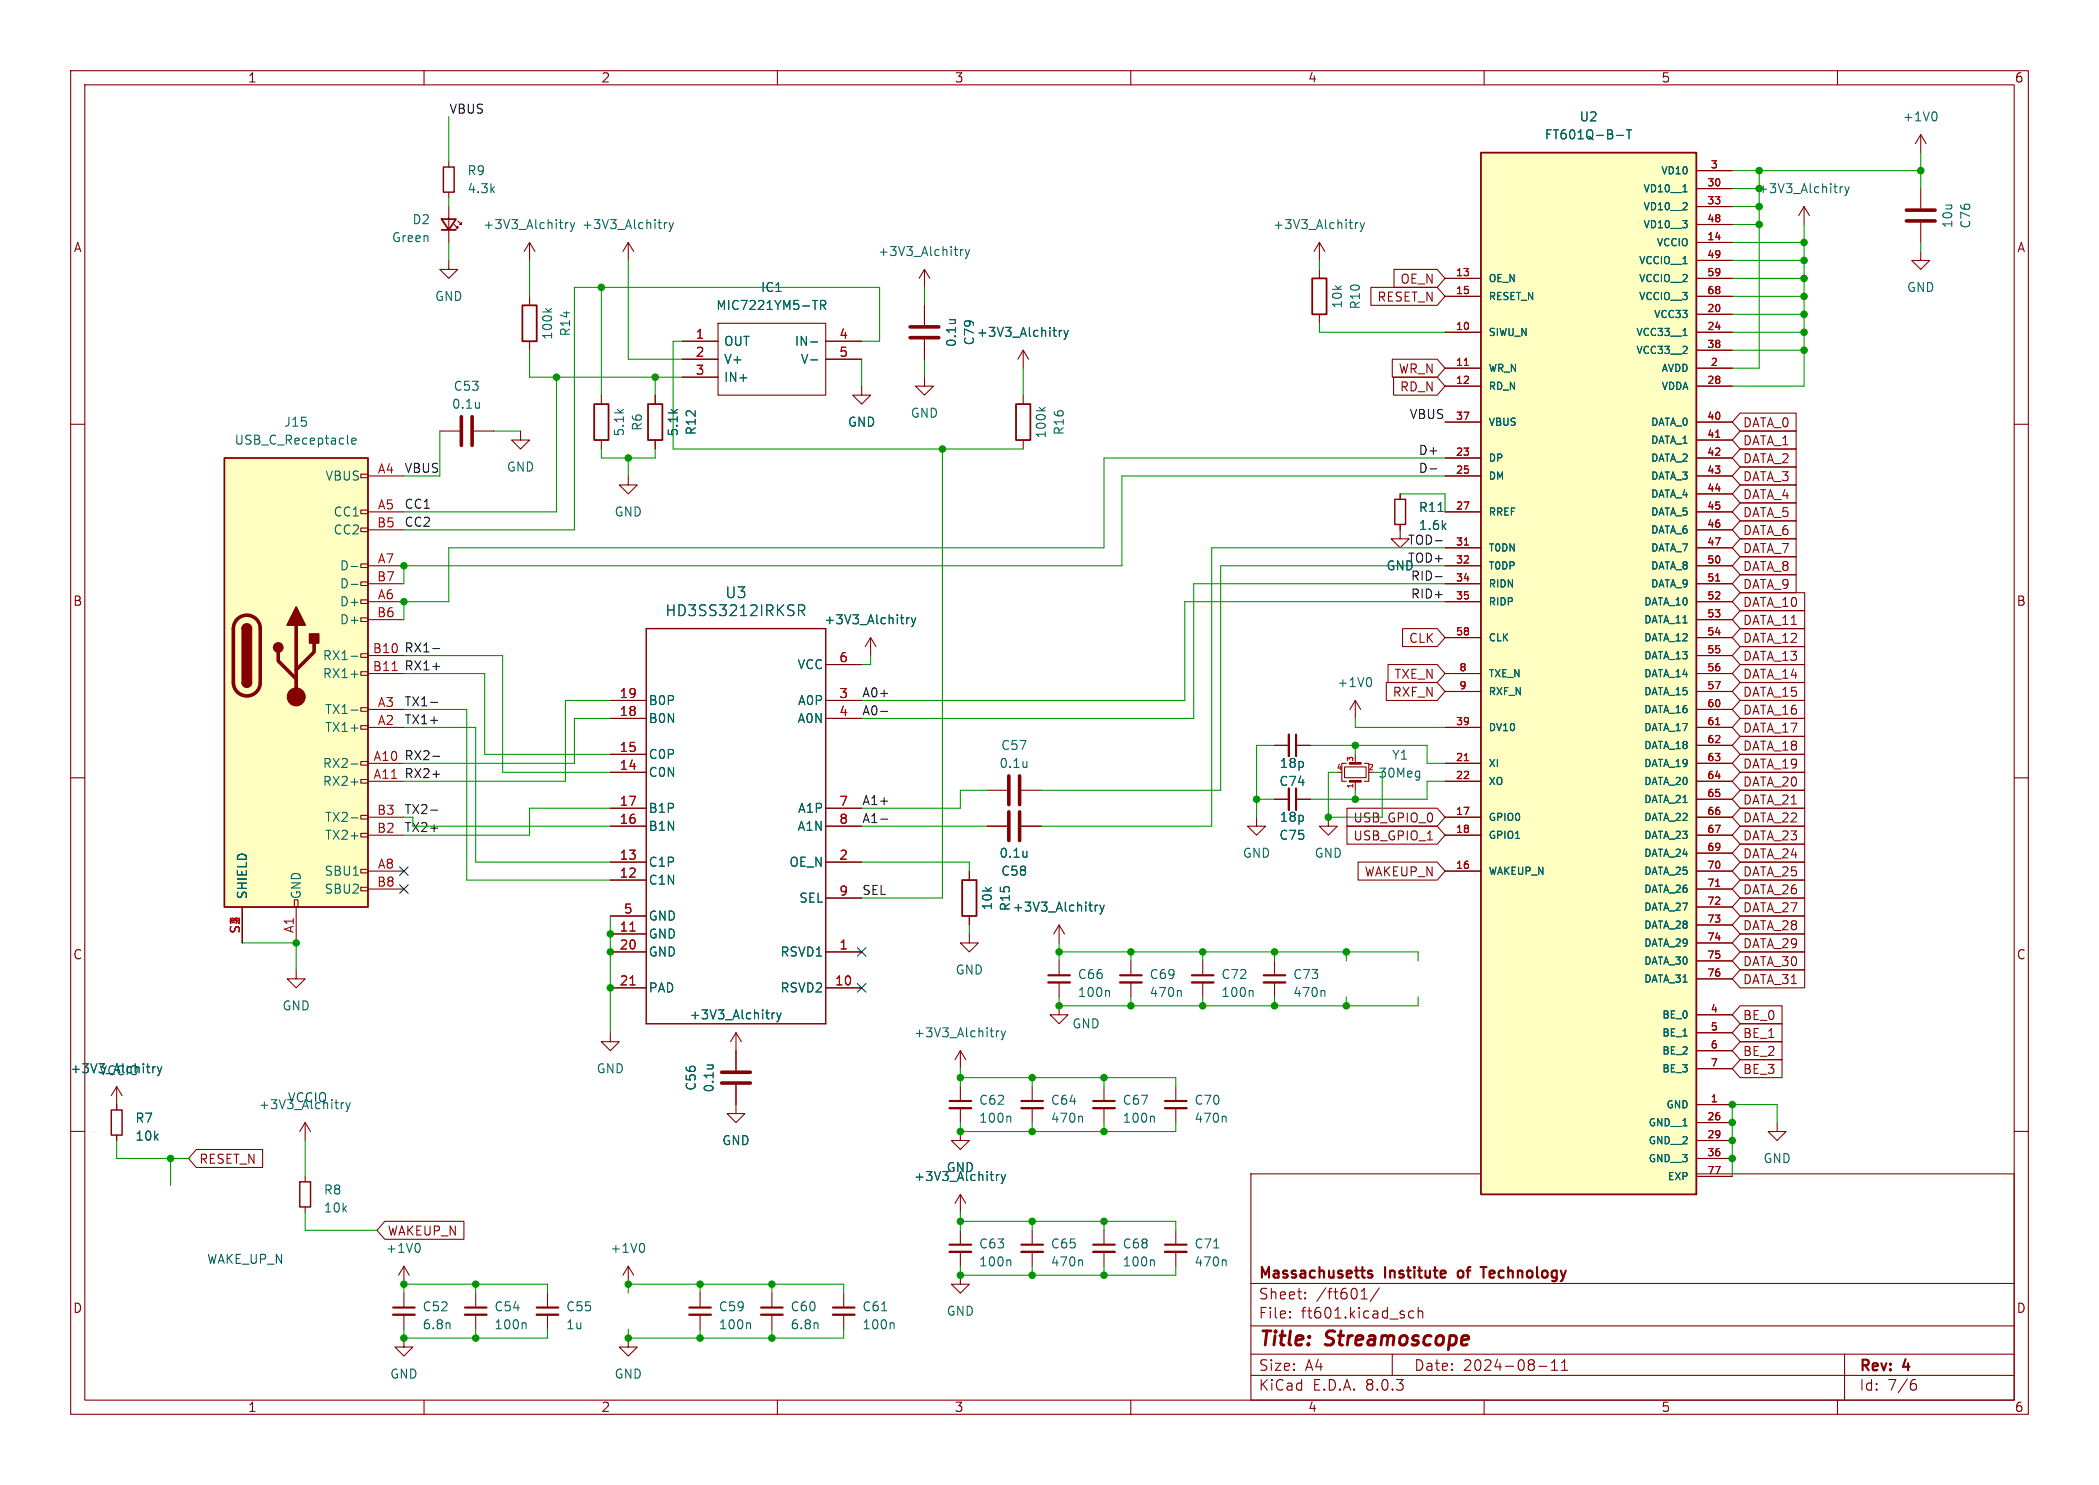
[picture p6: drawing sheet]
<svg xmlns="http://www.w3.org/2000/svg" width="297mm" height="210mm" viewBox="0 0 297 210" stroke-linecap="round" stroke-linejoin="round" font-family="sans-serif">
<g fill="none" stroke="#840000" stroke-width=".15">
<path d="M10 10h277v190h-277zM12 12h273v186h-273zM60 10v2M110 10v2M160 10v2M210 10v2M260 10v2M63.5 36.8v1.3h1.3l-1.3 1.3-1.3-1.3h1.3M10 60h2M74.9 41.9v1.3M74.9 48.3v1.2M285 60h2"/>
<path d="M10 110h2M285 110h2M137.2 132.1v1.3h1.2l-1.2 1.2-1.3-1.2h1.3M10 160h2M135.9 153.7v2M135.9 156.7v2.1M251.5 158.8v1.2h1.2l-1.2 1.3-1.3-1.3h1.3M285 160h2M57.1 179.1v2.5M57.1 179.1l-.7 1.2M57.1 179.1l.8 1.2M177 166h108v32h-108z"/>
<path d="M57.1 189.2v1.3h1.3l-1.3 1.3-1.2-1.3h1.2M57.1 182.9v2M57.1 185.9v2.1M60 198v2M110 198v2M160 198v2M177 194.5h108M177 191.5h108M177 187.5h108M177 181.5h108M182.5 186.3h.1l-.1 .1M182.5 186.3v.1"/>
<path d="M182.5 185.5v.1M182.5 185.5h.1l-.1 .1M184.7 183.6v.1M184.7 183.6h-.1l.1 .1M184.7 182.8v.1M184.7 182.8h-.1l.1 .1M192.6 183.7h.9M192.7 182.6l.3-.4v1.5M195.2 182.1l-1.3 2M197 191.5v3M200 185.5l-.4-.1-.3 .3v.4l.2 .2 .1 .1 .4-.1M200.7 185.5a.37 .37 0 0 1 .6 .1v.8"/>
<path d="M200.7 184.9v1.5M210 198v2M217.7 193.2h1.2M219.5 193.8h.9M219.5 192.7l.5-.4v1.5M221 193.8h.8M221 192.7l.4-.4v1.5M260 198v2M261 191.5v6.5M270.6 195.7h.3l.3 .3-.1 .5-.2 .1h-.3M271 195.1l-.4 .1"/>
</g>
<path d="M134.4 155.7h3M193.6 179.8l.2-.1 .3 .1M206.3 179.8v.2v.5M209.5 179.2h.8M209.9 179.2v1.5M55.6 184.9h3.1M193.6 180.1l.5 .2 .1 .2-.2 .2-.4-.1" fill="none" stroke="#840000" stroke-width=".3"/>
<path d="M134.4 156.7h3M55.6 185.9h3.1" fill="none" stroke="#840000" stroke-width=".33"/>
<path d="M77.2 43.6l.5 .5M78 43.6l-.4 .4M142.8 157.9l.2 .1v.7M59.1 175.8a.79 .79 0 0 1 0 1.3M63.6 187.1l.1 .8" fill="none" stroke="#006464" stroke-width=".15"/>
<path d="M73.9 43.2h2v5.1h-2z" fill="none" stroke="#840000" stroke-width=".25"/>
<path d="M209.5 21.6h30.5v147.3h-30.5z" fill="#ffffc2"/>
<path d="M62.5 31h2l-1 1.5zM62.5 32.5h2M185.7 39.4h2v5.1h-2zM209.5 21.6h30.5v147.3h-30.5zM136.1 124.5h2.1v5h-2.1z" fill="none" stroke="#840000" stroke-width=".25"/>
<g fill="none" stroke="#840000" stroke-width=".15">
<path d="M271.8 19.1l-.8 1.2M271.8 19.1v2.5M271.8 19.1l.7 1.2M63.5 22.9v.7M63.5 27.2v.7M63.5 29.2v5.1M64.3 31.8l.5 .5v-.3v.3h-.3M64.8 31.2l.5 .6v-.3v.3h-.3M88.9 34.3l.8 1.3M88.9 34.3v2.5M88.9 34.3l-.8 1.3M186.7 34.3l-.8 1.3"/>
<path d="M186.7 34.3v2.5M186.7 38.1v1.3M186.7 34.3l.8 1.3M204.5 39.4h5M240 39.4h5.1M240 34.3h5.1M240 24.1h5.1M240 26.7h5.1M240 29.2h5.1M240 31.8h5.1M240 36.8h5.1M255.3 29.2l-.8 1.3"/>
<path d="M255.3 29.2v2.6M255.3 29.2l.7 1.3M271.8 35.6v1.2h1.2l-1.2 1.3-1.3-1.3h1.3M271.8 26.7v2.8M271.8 31.5v2.8M186.7 44.5v1.2M204.5 47h5M204.5 52.1h5M204.5 54.6h5M204.5 41.9h5M204.5 59.7h5M240 47h5.1"/>
<path d="M240 52.1h5.1M240 54.6h5.1M240 41.9h5.1M240 44.5h5.1M240 59.7h5.1M240 49.5h5.1M62.2 61h2.8M67.1 61h2.7M73.7 61v1.2h1.2l-1.2 1.3-1.3-1.3h1.3M198.1 74.2v2h1.3l-1.3 1.3-1.3-1.3h1.3M198.1 69.9v.7M204.5 64.8h5"/>
<path d="M204.5 67.3h5M204.5 72.4h5M204.5 77.5h5M240 64.8h5.1M240 67.3h5.1M240 72.4h5.1M240 77.5h5.1M240 62.2h5.1M240 69.9h5.1M240 74.9h5.1M86.4 99.1h5M116.8 99.1h5.1"/>
<path d="M116.8 94h5.1M123.2 90.2l.8 1.2M123.2 90.2v2.5M123.2 90.2l-.8 1.2M191.8 99.1l-.8 1.2M191.8 99.1v2.5M191.8 99.1l.7 1.2M204.5 80h5M204.5 82.6h5M204.5 85.1h5M204.5 90.2h5M204.5 95.3h5"/>
<path d="M204.5 97.8h5M240 80h5.1M240 82.6h5.1M240 85.1h5.1M240 87.6h5.1M240 90.2h5.1M240 92.7h5.1M240 95.3h5.1M240 97.8h5.1M86.4 116.8h5M86.4 109.2h5M86.4 106.7h5"/>
<path d="M86.4 114.3h5M86.4 101.6h5M116.8 116.8h5.1M116.8 114.3h5.1M116.8 101.6h5.1M139.7 111.8h2.8M139.7 116.8h2.8M144.5 111.8h2.8M144.5 116.8h2.8M177.8 115.6v1.2h1.3l-1.3 1.3-1.3-1.3h1.3M204.5 115.6h5M204.5 118.1h5"/>
<path d="M204.5 108h5M204.5 110.5h5M204.5 102.9h5M240 115.6h5.1M240 118.1h5.1M240 108h5.1M240 110.5h5.1M240 102.9h5.1M240 100.3h5.1M240 105.4h5.1M240 113h5.1M41.9 137.2v1.2h1.3l-1.3 1.3-1.3-1.3h1.3"/>
<path d="M86.4 134.6h5M86.4 139.7h5M86.4 132.1h5M86.4 124.5h5M86.4 121.9h5M86.4 129.5h5M116.8 134.6h5.1M116.8 139.7h5.1M116.8 121.9h5.1M116.8 127h5.1M137.2 123.2v1.3M137.2 129.5v1.3"/>
<path d="M149.9 130.8l-.8 1.3M149.9 130.8v2.6M149.9 135.9v2M149.9 138.9v2.1M149.9 130.8l.7 1.3M160 135.9v2M160 138.9v2.1M170.2 135.9v2M170.2 138.9v2.1M204.5 123.2h5M240 123.2h5.1M240 120.7h5.1"/>
<path d="M240 125.7h5.1M240 128.3h5.1M240 130.8h5.1M240 133.4h5.1M240 135.9h5.1M240 138.4h5.1M16.5 153.7l-.8 1.2M16.5 153.7v3.3M16.5 153.7l.8 1.2M43.2 158.8l-.8 1.2M43.2 158.8v2.5M43.2 158.8l.7 1.2"/>
<path d="M86.4 146.1v1.2h1.2l-1.2 1.3-1.3-1.3h1.3M104.1 153.4v4.1h1.3l-1.3 1.3-1.2-1.3h1.2M104.1 146.1v5.3M104.1 146.1l.8 1.2M104.1 146.1l-.7 1.2M146 153.7v2M146 156.7v2.1M149.9 142.2v1.3h1.2l-1.2 1.3-1.3-1.3h1.3M156.2 153.7v2M156.2 156.7v2.1M166.4 153.7v2M166.4 156.7v2.1"/>
<path d="M240 156.2h5.1M240 158.8h5.1M240 143.5h5.1M240 146.1h5.1M240 148.6h5.1M240 151.1h5.1M16.5 160.5v.8M43.2 166.4v.7M43.2 170.7v.8M88.9 179.1v2.5M88.9 179.1l-.8 1.2M88.9 179.1l.8 1.2"/>
<path d="M135.9 168.9l-.8 1.3M135.9 168.9v2.6M135.9 168.9l.8 1.3M146 174v2M146 177v2.1M240 161.3h5.1M240 163.8h5.1M240 166.4h5.1M77.5 182.9v2M77.5 185.9v2.1M88.9 189.2v1.3h1.3l-1.3 1.3-1.3-1.3h1.3M99.1 182.9v2"/>
<path d="M99.1 185.9v2.1"/>
</g>
<path d="M207.2 51.7h.6M207.2 77.1h.6M242.8 61.8h.5M242.8 82.2h.5M207.2 107.6h.6M242.8 102.5h.5M89.1 131.7h.8M89.1 139.3h.8M242.8 125.3h.5" fill="none" stroke="#a90000" stroke-width=".15"/>
<g fill="none" stroke="#006464" stroke-width=".15">
<path d="M228.8 19.1h.9M230.1 18.4h.8M230.5 18.4v1.2M273.8 15.8a.79 .79 0 0 1 0 1.3M94 31.5v.8M94.4 31.5h-.3l-.1 .2M94.7 31.5l.3 .8M95 32.3l-.1 .3-.2 .2M95.3 31.5l-.3 .8M191.8 31.5v.8M192.2 31.5h-.3l-.1 .2M192.5 31.5l.3 .8"/>
<path d="M192.8 32.3l-.2 .3-.1 .2M193.1 31.5l-.3 .8M238.1 27.1h.6M260.4 26.4v.8M260.7 26.4l-.2 .1-.1 .1M261 26.4l.3 .8M261.3 27.2l-.1 .4-.2 .1M261.7 26.4l-.4 .8M67.8 56.9v.8M67.8 57.6v.1M238.1 47.5h.6M203.5 72.3h.7"/>
<path d="M113 85.5h.6a.41 .41 0 0 1 .3 .4 .41 .41 0 0 1-.3 .4h-.6M113.4 86.3l.5 .8M128.3 87.4v.8M128.7 87.4h-.3l-.1 .2M129 87.4l.3 .8M129.3 88.2l-.2 .3-.1 .1M129.6 87.4l-.3 .8M193.8 95.8a.79 .79 0 0 1 0 1.3M145.3 107.7v.8M145.3 108.4l-.1 .1M145.3 120.4v.8M145.3 121.1l-.1 .1"/>
<path d="M155 128v.8M155.3 128l-.2 .1-.1 .1M155.6 128l.3 .8M155.9 128.8l-.1 .4-.2 .1M156.2 128l-.3 .8M21.6 150.9v.8M22 150.9h-.3l-.1 .2M22.3 150.9l.3 .8M22.6 151.7l-.1 .3-.2 .1M22.9 150.9l-.3 .8M48.3 155.9v.9M48.7 155.9l-.3 .1-.1 .2"/>
<path d="M49 155.9l.3 .9M49.3 156.8l-.2 .3-.1 .1M49.6 155.9l-.3 .9M100.1 150.6h.8M100.8 150.6v.1M109.3 143.2v.9M109.6 143.2l-.2 .1-.1 .2M109.9 143.2l.3 .9M110.2 144.1l-.1 .3-.2 .1M110.5 143.2l-.3 .9M153 157.9l.2 .1v.7M156.8 140.1l.2 .2v.6"/>
<path d="M163.2 157.9l.1 .1v.7M167 140.1l.1 .2v.6M173.3 157.9l.2 .1v.7M177.1 140.1l.2 .2v.6M90.9 175.8a.79 .79 0 0 1 0 1.3M141 166.1v.8M141.4 166.1l-.3 .1-.1 .1M141.7 166.1l.3 .8M142 166.9l-.2 .4-.1 .1M142.3 166.1l-.3 .8M153 178.2l.2 .2v.6M106 187.1l.2 .1v.7"/>
</g>
<path d="M62.7 23.6h1.6v3.6h-1.6zM197.4 70.6h1.5v3.6h-1.5zM91.4 88.9h25.4v55.9h-25.4zM15.7 157h1.6v3.5h-1.6zM42.4 167.1h1.5v3.6h-1.5z" fill="none" stroke="#840000" stroke-width=".2"/>
<path d="M269.7 31.2h4.1M269.7 29.7h4.1M65.3 58.9v4.1M66.8 58.9v4.1M142.7 109.7v4.1M142.7 114.8v4.1M144.3 109.7v4.1M144.3 114.8v4.1M102.1 151.6h4.1M102.1 153.2h4.1" fill="none" stroke="#840000" stroke-width=".51"/>
<path d="M148.3 138.9h3.1M158.5 138.9h3M168.7 138.9h3M144.5 156.7h3.1M154.7 156.7h3M164.8 156.7h3.1M144.5 177h3.1M75.9 185.9h3.1M97.5 185.9h3.1" fill="none" stroke="#840000" stroke-width=".33"/>
<path d="M148.3 137.9h3.1M158.5 137.9h3M168.7 137.9h3M144.5 155.7h3.1M154.7 155.7h3M164.8 155.7h3.1M144.5 176h3.1M75.9 184.9h3.1M97.5 184.9h3.1" fill="none" stroke="#840000" stroke-width=".3"/>
<path d="M31.7 64.8h20.4v63.5h-20.4z" fill="#ffffc2"/>
<g fill="none" stroke="#840000" stroke-width=".15">
<path d="M74.9 34.3l.8 1.3M74.9 34.3v2.5M74.9 34.3l-.7 1.3M130.8 38.1l.8 1.3M130.8 38.1v2.5M130.8 38.1l-.8 1.3M197.2 38.1h6.2l1.1 1.3-1.1 1.2h-6.2zM204.5 39.4h5M240 39.4h5.1M240 34.3h5.1M240 24.1h5.1M240 26.7h5.1"/>
<path d="M240 29.2h5.1M240 31.8h5.1M240 36.8h5.1M85.1 55.9v1.3M92.7 55.9v1.3M96.5 48.3h5.1M96.5 50.8h5.1M96.5 53.3h5.1M101.6 45.7h15.2v10.2h-15.2zM116.8 48.3h5.1M116.8 50.8h5.1M121.9 54.6v1.3h1.3l-1.3 1.3-1.3-1.3h1.3"/>
<path d="M130.8 53.3v1.3h1.3l-1.3 1.3-1.3-1.3h1.3M130.8 43.2v2.8M130.8 48v2.8M144.8 49.5v2.6M144.8 55.9v1.3M144.8 49.5l-.8 1.3M144.8 49.5l.7 1.3M194 40.6h9.4l1.1 1.3-1.1 1.3h-9.4zM197 50.8h6.4l1.1 1.3-1.1 1.2h-6.4zM197.2 53.3h6.2l1.1 1.3-1.1 1.3h-6.2zM204.5 47h5M204.5 52.1h5"/>
<path d="M204.5 54.6h5M204.5 41.9h5M204.5 59.7h5M240 47h5.1M240 52.1h5.1M240 54.6h5.1M240 41.9h5.1M240 44.5h5.1M240 59.7h5.1M240 49.5h5.1M246.2 58.4h7.9v2.6h-7.9l-1.1-1.3zM51.1 79.8h1v.5h-1z"/>
<path d="M51.1 74.7h1v.5h-1zM51.1 72.1h1v.5h-1zM51.1 67.1h1v.5h-1zM52.1 67.3h5M52.1 72.4h5M52.1 74.9h5M85.1 62.2v1.3M88.9 67.3v1.3h1.3l-1.3 1.3-1.3-1.3h1.3M92.7 62.2v1.3M144.8 62.2v1.3M198.1 69.9v.7M198.1 74.2v.7"/>
<path d="M204.5 67.3h5M204.5 72.4h5M204.5 64.8h5M204.5 77.5h5M240 67.3h5.1M240 72.4h5.1M240 74.9h5.1M240 64.8h5.1M240 77.5h5.1M240 62.2h5.1M240 69.9h5.1M246.2 73.7h7.9v2.5h-7.9l-1.1-1.3z"/>
<path d="M246.2 66h7.9v2.6h-7.9l-1.1-1.3zM246.2 78.7h7.9v2.6h-7.9l-1.1-1.3zM246.2 71.1h7.9v2.6h-7.9l-1.1-1.3zM246.2 63.5h7.9v2.5h-7.9l-1.1-1.2zM246.2 61h7.9v2.5h-7.9l-1.1-1.3zM246.2 68.6h7.9v2.5h-7.9l-1.1-1.2zM246.2 76.2h7.9v2.5h-7.9l-1.1-1.2zM51.1 95h1v.5h-1zM51.1 92.5h1v.5h-1zM51.1 87.4h1v.5h-1zM51.1 84.8h1v.5h-1zM51.1 82.3h1v.5h-1z"/>
<path d="M52.1 85.1h5M52.1 80h5M52.1 92.7h5M52.1 95.3h5M52.1 87.6h5M52.1 82.6h5M86.4 99.1h5M116.8 99.1h5.1M116.8 94h5.1M196.2 96.5h7.2l1.1 1.3-1.1 1.3h-7.2zM196.4 94h7l1.1 1.3-1.1 1.2h-7zM198.5 88.9h4.9l1.1 1.3-1.1 1.2h-4.9z"/>
<path d="M204.5 85.1h5M204.5 80h5M204.5 95.3h5M204.5 82.6h5M204.5 90.2h5M204.5 97.8h5M240 85.1h5.1M240 80h5.1M240 92.7h5.1M240 95.3h5.1M240 87.6h5.1M240 82.6h5.1"/>
<path d="M240 90.2h5.1M240 97.8h5.1M246.2 81.3h7.9v2.5h-7.9l-1.1-1.2zM246.2 94h9.2v2.5h-9.2l-1.1-1.2zM246.2 86.4h9.2v2.5h-9.2l-1.1-1.3zM246.2 91.4h9.2v2.6h-9.2l-1.1-1.3zM246.2 88.9h9.2v2.5h-9.2l-1.1-1.2zM246.2 83.8h9.2v2.6h-9.2l-1.1-1.3zM246.2 96.5h9.2v2.6h-9.2l-1.1-1.3zM246.2 99.1h9.2v2.5h-9.2l-1.1-1.3zM51.1 117.9h1v.5h-1zM51.1 115.3h1v.5h-1z"/>
<path d="M51.1 110.2h1v.5h-1zM51.1 107.7h1v.5h-1zM51.1 102.6h1v.5h-1zM51.1 100.1h1v.5h-1zM52.1 108h5M52.1 110.5h5M52.1 102.9h5M52.1 100.3h5M52.1 118.1h5M52.1 115.6h5M86.4 109.2h5M86.4 106.7h5"/>
<path d="M86.4 116.8h5M86.4 114.3h5M86.4 101.6h5M116.8 116.8h5.1M116.8 114.3h5.1M116.8 101.6h5.1M139.7 116.8h2.8M144.5 116.8h2.8M180.3 105.4h2.1M180.3 113h2.1M183.4 105.4h2M183.4 113h2"/>
<path d="M188 115.6v1.2h1.2l-1.2 1.3-1.3-1.3h1.3M190.2 108.5h3.1v1.5h-3.1zM190.5 108h-.6v2.5h.6M190.6 116.8h12.8l1.1 1.3-1.1 1.3h-12.8zM190.6 114.3h12.8l1.1 1.3-1.1 1.2h-12.8zM191.8 106.7v1.3M191.8 110.5v1.3M193 108h.7v2.5h-.7M202 118.8h.7M204.5 108h5M204.5 110.5h5M204.5 102.9h5"/>
<path d="M204.5 118.1h5M204.5 115.6h5M240 108h5.1M240 110.5h5.1M240 102.9h5.1M240 100.3h5.1M240 118.1h5.1M240 115.6h5.1M240 105.4h5.1M240 113h5.1M246.2 109.2h9.2v2.6h-9.2l-1.1-1.3zM246.2 116.8h9.2v2.6h-9.2l-1.1-1.3z"/>
<path d="M246.2 114.3h9.2v2.5h-9.2l-1.1-1.2zM246.2 119.4h9.2v2.5h-9.2l-1.1-1.2zM246.2 106.7h9.2v2.5h-9.2l-1.1-1.2zM246.2 104.1h9.2v2.6h-9.2l-1.1-1.3zM246.2 101.6h9.2v2.5h-9.2l-1.1-1.2zM246.2 111.8h9.2v2.5h-9.2l-1.1-1.3zM34.3 128.3v5.1M41.7 127.3h.5v1h-.5zM41.9 128.3v5.1M51.1 125.5h1v.5h-1zM51.1 122.9h1v.5h-1zM52.1 123.2h5"/>
<path d="M52.1 125.7h5M86.4 134.6h5M86.4 139.7h5M86.4 132.1h5M86.4 124.5h5M86.4 121.9h5M86.4 129.5h5M116.8 134.6h5.1M116.8 139.7h5.1M116.8 121.9h5.1M116.8 127h5.1M137.2 123.2v1.3"/>
<path d="M137.2 129.5v1.3M180.3 135.9v2M180.3 138.9v2.1M192.2 121.9h11.2l1.1 1.3-1.1 1.3h-11.2zM204.5 123.2h5M240 123.2h5.1M240 125.7h5.1M240 120.7h5.1M240 128.3h5.1M240 130.8h5.1M240 133.4h5.1M240 135.9h5.1"/>
<path d="M240 138.4h5.1M246.2 129.5h9.2v2.6h-9.2l-1.1-1.3zM246.2 137.2h9.2v2.5h-9.2l-1.1-1.3zM246.2 124.5h9.2v2.5h-9.2l-1.1-1.3zM246.2 132.1h9.2v2.5h-9.2l-1.1-1.2zM246.2 127h9.2v2.5h-9.2l-1.1-1.2zM246.2 134.6h9.2v2.6h-9.2l-1.1-1.3zM246.2 121.9h9.2v2.6h-9.2l-1.1-1.3zM16.5 156.2v.8M104.1 148.6v2.8M104.1 153.4v2.8M135.9 148.6v2.5"/>
<path d="M135.9 148.6l-.8 1.3M135.9 148.6l.8 1.3M240 156.2h5.1M240 158.8h5.1M240 143.5h5.1M240 146.1h5.1M240 148.6h5.1M240 151.1h5.1M246.2 144.8h6v2.5h-6l-1.1-1.2zM246.2 149.9h6v2.5h-6l-1.1-1.3zM246.2 142.2h6v2.6h-6l-1.1-1.3zM246.2 147.3h6v2.6h-6l-1.1-1.3z"/>
<path d="M16.5 160.5v.8M27.8 162.6h9.4v2.5h-9.4l-1.1-1.3zM54.5 172.7h11.1v2.6h-11.1l-1.2-1.3zM135.9 160v1.3h1.3l-1.3 1.3-1.3-1.3h1.3M135.9 174v2M135.9 177v2.1M156.2 174v2M156.2 177v2.1M166.4 174v2M166.4 177v2.1M240 161.3h5.1M240 163.8h5.1"/>
<path d="M240 166.4h5.1M67.3 182.9v2M67.3 185.9v2.1M109.2 182.9v2M109.2 185.9v2.1M119.4 182.9v2M119.4 185.9v2.1M135.9 180.3v1.3h1.3l-1.3 1.3-1.3-1.3h1.3"/>
</g>
<path d="M84.1 57.2h2v5h-2zM91.7 57.2h2v5h-2zM143.8 57.2h2v5h-2zM31.7 64.8h20.4v63.5h-20.4zM34.3 96.5a.64 .64 0 0 0 .6 .7 .64 .64 0 0 0 .7-.7M34.3 88.9a.64 .64 0 0 1 .6-.6 .64 .64 0 0 1 .7 .6" fill="none" stroke="#840000" stroke-width=".25"/>
<path d="M128.8 47.8h4M128.8 46.2h4M33.6 87.6a1.9 1.9 0 0 1 2-.5 1.9 1.9 0 0 1 1.2 1.8v7.6a1.91 1.91 0 0 1-1.9 1.9 1.91 1.91 0 0 1-1.9-1.9v-7.6a1.9 1.9 0 0 1 .6-1.3zM39.4 92.2v1.3l2.5 2.5M41.9 88.4v10.2M44.4 90.9v1.3l-2.5 2.5" fill="none" stroke="#840000" stroke-width=".51"/>
<g fill="#840000" stroke="#840000" stroke-width=".25">
<path d="M34.3 96.5h1.3a.64 .64 0 0 1-.7 .7 .64 .64 0 0 1-.6-.7z"/>
<path d="M34.3 88.9h1.3v7.6h-1.3z"/>
<path d="M34.5 88.5a.64 .64 0 0 1 .7-.2 .64 .64 0 0 1 .4 .6h-1.3z"/>
<path d="M41.9 85.9l1.3 2.5h-2.6z"/>
<path d="M43.8 89.7h1.3v1.2h-1.3z"/>
<circle cx="39.4" cy="91.6" r=".63"/>
</g>
<circle cx="41.9" cy="98.6" r="1.27" fill="#840000" stroke="#840000" stroke-width=".15"/>
<g fill="none" stroke="#006464" stroke-width=".15">
<path d="M228.8 19.1h.9M230.1 18.4h.8M230.5 18.4v1.2M80 31.5v.8M80.4 31.5h-.2l-.2 .2M80.7 31.5l.3 .8M81 32.3l-.1 .3-.2 .2M81.3 31.5l-.3 .8M135.9 35.3v.8M136.3 35.3l-.3 .1-.1 .1M136.6 35.3l.3 .8M136.9 36.1l-.1 .3-.2 .2"/>
<path d="M137.2 35.3l-.3 .8M238.1 27.1h.6M114.7 48.4h1M114.7 50.9h1M115 42.5h.7M116.1 43.2l.6-.1 .1-.2v-.3l-.2-.1h-.5v1.3M116.4 43.2l.4 .6M134.4 45.2h.8M135.1 45.2v.1M147.1 57.6l.4 .5M147.9 57.6l-.5 .4M149.9 46.7v.9"/>
<path d="M150.3 46.7l-.3 .1-.1 .2M150.6 46.7l.3 .9M150.9 47.6l-.2 .3-.1 .1M151.2 46.7l-.3 .9M238.1 47.5h.6M49.8 62.4l.6-.1-.1-.3h-.3l-.2 .1v.6h.5M203.5 72.3h.7M49.7 80.1h1M49.7 92.8h1M49.7 95.3h1M49.7 82.6h1M113 85.5h.6a.41 .41 0 0 1 .3 .4 .41 .41 0 0 1-.3 .4h-.6"/>
<path d="M113.4 86.3l.5 .8M128.3 87.4v.8M128.7 87.4h-.3l-.1 .2M129 87.4l.3 .8M129.3 88.2l-.2 .3-.1 .1M129.6 87.4l-.3 .8M49.7 108h1M49.7 110.6h1M49.7 100.4h1M49.7 115.7h1M145.3 120.4v.8M145.3 121.1l-.1 .1"/>
<path d="M155 128v.8M155.3 128l-.2 .1-.1 .1M155.6 128l.3 .8M155.9 128.8l-.1 .4-.2 .1M156.2 128l-.3 .8M21.6 150.9v.8M22 150.9h-.3l-.1 .2M22.3 150.9l.3 .8M22.6 151.7l-.1 .3-.2 .1M22.9 150.9l-.3 .8M100.1 150.6h.8M100.8 150.6v.1"/>
<path d="M109.3 143.2v.9M109.6 143.2l-.2 .1-.1 .2M109.9 143.2l.3 .9M110.2 144.1l-.1 .3-.2 .1M110.5 143.2l-.3 .9M141 145.8v.8M141.4 145.8h-.3l-.1 .2M141.7 145.8l.3 .8M142 146.6l-.2 .3-.1 .2M142.3 145.8l-.3 .8M187.3 140.1l.2 .2v.6M141 166.1v.8"/>
<path d="M141.4 166.1l-.3 .1-.1 .1M141.7 166.1l.3 .8M142 166.9l-.2 .4-.1 .1M142.3 166.1l-.3 .8M142.8 178.2l.2 .2v.6M163.2 178.2l.1 .2v.6M171.7 176.5h.8M173.3 178.2l.2 .2v.6M74.3 187.1l.1 .1v.7M115.7 187.1v.8M124.8 185.4h.7M126.3 187.1l.2 .1v.7"/>
</g>
<path d="M207.2 51.7h.6M207.2 77.1h.6M242.8 61.8h.5M55.5 94.8h.7M242.8 82.2h.5M207.2 107.6h.6M242.8 102.5h.5M89.1 131.7h.8M89.1 139.3h.8M242.8 125.3h.5" fill="none" stroke="#a90000" stroke-width=".15"/>
<path d="M182.4 103.9v3M182.4 111.5v3.1M178.8 138.9h3.1M134.4 177h3M154.7 177h3M164.8 177h3.1M65.8 185.9h3M107.7 185.9h3M117.9 185.9h3" fill="none" stroke="#840000" stroke-width=".33"/>
<path d="M183.4 103.9v3M183.4 111.5v3.1M178.8 137.9h3.1M134.4 176h3M154.7 176h3M164.8 176h3.1M65.8 184.9h3M107.7 184.9h3M117.9 184.9h3" fill="none" stroke="#840000" stroke-width=".3"/>
<path d="M191 110.5h1.5M191 108h1.5" fill="none" stroke="#840000" stroke-width=".38"/>
<path d="M202.3 66.3h1M203.1 76.5h1M60.9 99.3h1M61.2 94.3h1M61.2 91.7h1M203.1 81.6h1M60.9 114.6h1M61.2 107h1M61.2 109.5h1M124.6 115.8h1M124.6 100.6h1" fill="none" stroke="#0f0f0f" stroke-width=".15"/>
<g fill="none" stroke="#009600" stroke-width=".15">
<path d="M63.5 16.5v6.4M63.5 27.9v1.3M63.5 34.3v2.5M74.9 36.8v5.1M88.9 36.8v14h7.6M186.7 36.8v1.3M245.1 26.7h3.8M245.1 24.1h26.7M245.1 39.4h10.2M245.1 34.3h10.2M245.1 36.8h10.2M245.1 31.8h3.8"/>
<path d="M245.1 29.2h3.8M248.9 24.1v28h-3.8M255.3 31.8v22.8h-10.2M271.8 21.6v5.1M271.8 34.3v1.3M74.9 49.5v3.8h21.6M78.7 53.3v19.1h-21.6M85.1 40.6v15.3M92.7 53.3v2.6M96.5 48.3h-1.3v15.2h49.6M121.9 48.3h2.6v-7.7h-43.2v34.3h-24.2M121.9 50.8v3.8"/>
<path d="M130.8 40.6v2.6M130.8 50.8v2.5M144.8 52.1v3.8M186.7 45.7v1.3h17.8M245.1 41.9h10.2M245.1 44.5h10.2M245.1 47h10.2M245.1 49.5h10.2M62.2 61v6.3h-5.1M69.8 61h3.9M85.1 63.5v1.3h7.6v-1.3M88.9 64.8v2.5"/>
<path d="M133.3 63.5v63.5h-11.4M198.1 69.9h6.4v2.5M204.5 67.3h-45.8v12.7h-101.6v2.6M204.5 64.8h-48.3v12.7h-92.7v7.6h-6.4v2.5M204.5 77.5h-33.1v39.3h-24.1M57.1 92.7h14v16.5h15.3M57.1 95.3h11.5v11.4h17.8M86.4 99.1h-6.4v11.4h-22.9M123.2 92.7v1.3h-1.3M204.5 82.6h-35.6v19h-47M204.5 85.1h-36.9v14h-45.7M204.5 80h-31.8v31.8h-25.4"/>
<path d="M57.1 100.3h8.9v24.2h20.4M57.1 102.9h10.2v19h19.1M58.4 115.6v1.2h28M86.4 114.3h-11.5v3.8h-17.8M86.4 101.6h-5.1v6.4h-24.2M121.9 116.8h17.8M139.7 111.8h-3.8v2.5h-14M177.8 113h2.5M180.3 105.4h-2.5v10.2M185.4 105.4h16.5v2.6h2.6M189.2 109.2h-1.2v6.4h7.6v-6.4h-1.3M191.8 101.6v1.3h12.7"/>
<path d="M191.8 105.4v1.3M191.8 111.8v1.2M204.5 110.5h-2.6v2.5h-16.5M34.3 133.4h7.6v3.8M86.4 129.5v16.6M121.9 121.9h15.3v1.3M137.2 130.8v1.3M149.9 134.6h50.8v1.3M149.9 133.4v2.5M160 134.6v1.3M170.2 134.6v1.3M180.3 134.6v1.3"/>
<path d="M190.5 134.6v1.3M135.9 151.1v2.6M135.9 158.8v1.2h30.5v-1.2M135.9 152.4h30.5v1.3M146 152.4v1.3M146 158.8v1.2M149.9 141v1.2h50.8v-1.2M156.2 152.4v1.3M156.2 158.8v1.2M160 141v1.2M170.2 141v1.2M180.3 141v1.2"/>
<path d="M190.5 141v1.2M251.5 158.8v-2.6h-6.4v10.2M16.5 161.3v2.5h10.2M24.1 163.8v3.8M43.2 171.5v2.5h10.1M43.2 161.3v5.1M135.9 171.5v2.5M135.9 179.1v1.2h30.5v-1.2M135.9 172.7h30.5v1.3M146 172.7v1.3M146 179.1v1.2M156.2 172.7v1.3"/>
<path d="M156.2 179.1v1.2M57.1 188v1.2h20.4v-1.2M57.1 182.9v-1.3h20.4v1.3M67.3 181.6v1.3M67.3 188v1.2M88.9 188v1.2h30.5v-1.2M88.9 182.9v-1.3h30.5v1.3M99.1 181.6v1.3M99.1 188v1.2M109.2 181.6v1.3M109.2 188v1.2"/>
</g>
<path d="M56.5 125.1l1.3 1.2M56.5 122.6l1.3 1.2M57.8 125.1l-1.3 1.2M57.8 122.6l-1.3 1.2M121.3 134l1.2 1.2M121.3 139.1l1.2 1.2M122.5 134l-1.2 1.2M122.5 139.1l-1.2 1.2" fill="none" stroke="#000084" stroke-width=".15"/>
<g fill="#009600" stroke="#009600" stroke-width=".15">
<circle cx="67.3" cy="181.6" r=".46"/>
<circle cx="57.1" cy="181.6" r=".46"/>
<circle cx="57.1" cy="189.2" r=".46"/>
<circle cx="24.1" cy="163.8" r=".46"/>
<circle cx="86.4" cy="132.1" r=".46"/>
<circle cx="86.4" cy="134.6" r=".46"/>
<circle cx="133.3" cy="63.5" r=".46"/>
<circle cx="88.9" cy="64.8" r=".46"/>
<circle cx="92.7" cy="53.3" r=".46"/>
<circle cx="57.1" cy="85.1" r=".46"/>
<circle cx="57.1" cy="80" r=".46"/>
<circle cx="78.7" cy="53.3" r=".46"/>
<circle cx="85.1" cy="40.6" r=".46"/>
<circle cx="41.9" cy="133.4" r=".46"/>
<circle cx="86.4" cy="139.7" r=".46"/>
<circle cx="88.9" cy="181.6" r=".46"/>
<circle cx="156.2" cy="172.7" r=".46"/>
<circle cx="146" cy="172.7" r=".46"/>
<circle cx="135.9" cy="172.7" r=".46"/>
<circle cx="156.2" cy="180.3" r=".46"/>
<circle cx="146" cy="180.3" r=".46"/>
<circle cx="135.9" cy="180.3" r=".46"/>
<circle cx="135.9" cy="152.4" r=".46"/>
<circle cx="135.9" cy="160" r=".46"/>
<circle cx="88.9" cy="189.2" r=".46"/>
<circle cx="67.3" cy="189.2" r=".46"/>
<circle cx="99.1" cy="189.2" r=".46"/>
<circle cx="109.2" cy="189.2" r=".46"/>
<circle cx="109.2" cy="181.6" r=".46"/>
<circle cx="99.1" cy="181.6" r=".46"/>
<circle cx="190.5" cy="134.6" r=".46"/>
<circle cx="188" cy="115.6" r=".46"/>
<circle cx="191.8" cy="105.4" r=".46"/>
<circle cx="191.8" cy="113" r=".46"/>
<circle cx="160" cy="142.2" r=".46"/>
<circle cx="156.2" cy="152.4" r=".46"/>
<circle cx="146" cy="160" r=".46"/>
<circle cx="146" cy="152.4" r=".46"/>
<circle cx="156.2" cy="160" r=".46"/>
<circle cx="149.9" cy="142.2" r=".46"/>
<circle cx="170.2" cy="142.2" r=".46"/>
<circle cx="149.9" cy="134.6" r=".46"/>
<circle cx="248.9" cy="24.1" r=".46"/>
<circle cx="255.3" cy="39.4" r=".46"/>
<circle cx="255.3" cy="41.9" r=".46"/>
<circle cx="255.3" cy="34.3" r=".46"/>
<circle cx="255.3" cy="36.8" r=".46"/>
<circle cx="248.9" cy="29.2" r=".46"/>
<circle cx="248.9" cy="31.8" r=".46"/>
<circle cx="271.8" cy="24.1" r=".46"/>
<circle cx="255.3" cy="44.5" r=".46"/>
<circle cx="255.3" cy="49.5" r=".46"/>
<circle cx="255.3" cy="47" r=".46"/>
<circle cx="190.5" cy="142.2" r=".46"/>
<circle cx="245.1" cy="158.8" r=".46"/>
<circle cx="245.1" cy="156.2" r=".46"/>
<circle cx="245.1" cy="163.8" r=".46"/>
<circle cx="245.1" cy="161.3" r=".46"/>
<circle cx="170.2" cy="134.6" r=".46"/>
<circle cx="160" cy="134.6" r=".46"/>
<circle cx="180.3" cy="142.2" r=".46"/>
<circle cx="180.3" cy="134.6" r=".46"/>
<circle cx="177.8" cy="113" r=".46"/>
</g>
<g font-size="2.8" fill="#840000">
<text x="178" y="190.9">Title:</text>
<text x="187.7" y="190.9">Streamoscope</text>
</g>
<g font-size="2.1" fill="#006464">
<text x="94" y="87.4">HD3SS3212IRKSR</text>
<text x="102.5" y="84.8">U3</text>
</g>
<g font-size="2.1" fill="#840000">
<text x="178" y="184">Sheet:</text>
<text x="178" y="181.2">Massachusetts</text>
<text x="186.2" y="184">/ft601/</text>
<text x="196" y="181.2">Institute</text>
<text x="207" y="181.2">of</text>
<text x="210.9" y="181.2">Technology</text>
<text x="178" y="186.7">File:</text>
<text x="184.1" y="186.7">ft601.kicad_sch</text>
<text x="178" y="196.9">KiCad</text>
<text x="178" y="194.1">Size:</text>
<text x="184.7" y="194.1">A4</text>
<text x="185.7" y="196.9">E.D.A.</text>
<text x="193.3" y="196.9">8.0.3</text>
<text x="200" y="194.1">Date:</text>
<text x="207" y="194.1">2024-08-11</text>
<text x="263" y="194.3">Rev:</text>
<text x="263" y="196.9">Id:</text>
<text x="267.1" y="196.9">7/6</text>
<text x="269.4" y="194.3">4</text>
</g>
<g font-size="1.8" fill="#840000">
<text x="35" y="11.9">1</text>
<text x="85" y="11.9">2</text>
<text x="135" y="11.9">3</text>
<text x="185" y="11.9">4</text>
<text x="235" y="11.9">5</text>
<text x="285" y="11.9">6</text>
<text x="10.3" y="35.9">A</text>
<text x="285.3" y="35.9">A</text>
<text x="198.1" y="40.3">OE_N</text>
<text x="194.8" y="42.9">RESET_N</text>
<text x="197.8" y="53">WR_N</text>
<text x="198" y="55.6">RD_N</text>
<text x="246.5" y="65.7">DATA_2</text>
<text x="246.5" y="60.6">DATA_0</text>
<text x="246.5" y="63.2">DATA_1</text>
<text x="246.5" y="68.3">DATA_3</text>
<text x="246.5" y="70.8">DATA_4</text>
<text x="246.5" y="75.9">DATA_6</text>
<text x="246.5" y="73.3">DATA_5</text>
<text x="246.5" y="81">DATA_8</text>
<text x="246.5" y="83.5">DATA_9</text>
<text x="246.5" y="78.4">DATA_7</text>
<text x="10.3" y="85.9">B</text>
<text x="246.5" y="88.6">DATA_11</text>
<text x="246.5" y="86">DATA_10</text>
<text x="285.3" y="85.9">B</text>
<text x="199.3" y="91.1">CLK</text>
<text x="246.5" y="93.7">DATA_13</text>
<text x="246.5" y="91.1">DATA_12</text>
<text x="197" y="98.7">RXF_N</text>
<text x="197.2" y="96.2">TXE_N</text>
<text x="246.5" y="96.2">DATA_14</text>
<text x="246.5" y="98.7">DATA_15</text>
<text x="246.5" y="101.3">DATA_16</text>
<text x="246.5" y="106.4">DATA_18</text>
<text x="246.5" y="103.8">DATA_17</text>
<text x="246.5" y="111.4">DATA_20</text>
<text x="246.5" y="108.9">DATA_19</text>
<text x="246.5" y="114">DATA_21</text>
<text x="191.4" y="119.1">USB_GPIO_1</text>
<text x="191.4" y="116.5">USB_GPIO_0</text>
<text x="246.5" y="119.1">DATA_23</text>
<text x="246.5" y="116.5">DATA_22</text>
<text x="193" y="124.1">WAKEUP_N</text>
<text x="246.5" y="121.6">DATA_24</text>
<text x="246.5" y="124.1">DATA_25</text>
<text x="246.5" y="131.8">DATA_28</text>
<text x="246.5" y="126.7">DATA_26</text>
<text x="246.5" y="129.2">DATA_27</text>
<text x="10.3" y="135.9">C</text>
<text x="246.5" y="134.3">DATA_29</text>
<text x="246.5" y="136.8">DATA_30</text>
<text x="285.3" y="135.9">C</text>
<text x="246.5" y="139.4">DATA_31</text>
<text x="246.5" y="147">BE_1</text>
<text x="246.5" y="144.5">BE_0</text>
<text x="246.5" y="149.5">BE_2</text>
<text x="246.5" y="152.1">BE_3</text>
<text x="28.1" y="164.8">RESET_N</text>
<text x="54.8" y="174.9">WAKEUP_N</text>
<text x="10.3" y="185.9">D</text>
<text x="285.3" y="185.9">D</text>
<text x="35" y="199.9">1</text>
<text x="85" y="199.9">2</text>
<text x="135" y="199.9">3</text>
<text x="185" y="199.9">4</text>
<text x="235" y="199.9">5</text>
<text x="285" y="199.9">6</text>
</g>
<g font-size="1.8" fill="#0f0f0f">
<text x="63.5" y="16.2">VBUS</text>
<text x="199.4" y="59.3">VBUS</text>
<text x="200.7" y="64.4">D+</text>
<text x="57.1" y="67">VBUS</text>
<text x="200.7" y="67">D-</text>
<text x="57.1" y="74.6">CC2</text>
<text x="57.1" y="72">CC1</text>
<text x="199.1" y="77.1">TOD-</text>
<text x="199.1" y="79.7">TOD+</text>
<text x="199.5" y="84.7">RID+</text>
<text x="57.1" y="94.9">RX1+</text>
<text x="57.1" y="92.4">RX1-</text>
<text x="57.1" y="100">TX1-</text>
<text x="121.9" y="101.3">A0-</text>
<text x="121.9" y="98.7">A0+</text>
<text x="57.1" y="107.6">RX2-</text>
<text x="57.1" y="102.5">TX1+</text>
<text x="57.1" y="110.1">RX2+</text>
<text x="121.9" y="114">A1+</text>
<text x="57.1" y="117.8">TX2+</text>
<text x="121.9" y="116.5">A1-</text>
<text x="121.9" y="126.7">SEL</text>
</g>
<g font-size="1.8" fill="#006464">
<text x="223.4" y="17.4">U2</text>
<text x="269.1" y="17.4">+1V0</text>
<text x="218.5" y="19.9">FT601Q-B-T</text>
<text x="66" y="25">R9</text>
<text x="66" y="27.5">4.3k</text>
<text x="55.4" y="34.5">Green</text>
<text x="58.3" y="31.9">D2</text>
<text x="68.3" y="32.6">+3V3_Alchitry</text>
<text x="82.2" y="32.6">+3V3_Alchitry</text>
<text x="180" y="32.6">+3V3_Alchitry</text>
<text x="276.5" y="32.4" transform="rotate(-90 276.5 32.4)">10u</text>
<text x="279" y="32.4" transform="rotate(-90 279 32.4)">C76</text>
<text x="107.6" y="41.5">IC1</text>
<text x="124.1" y="36.4">+3V3_Alchitry</text>
<text x="269.7" y="41.5">GND</text>
<text x="61.5" y="42.8">GND</text>
<text x="80.9" y="47.7" transform="rotate(-90 80.9 47.7)">R14</text>
<text x="101.3" y="44">MIC7221YM5-TR</text>
<text x="138.1" y="47.9">+3V3_Alchitry</text>
<text x="190.1" y="43.7" transform="rotate(-90 190.1 43.7)">10k</text>
<text x="192.6" y="43.9" transform="rotate(-90 192.6 43.9)">R10</text>
<text x="78.3" y="48.2" transform="rotate(-90 78.3 48.2)">100k</text>
<text x="102.4" y="49.1">OUT</text>
<text x="102.4" y="51.7">V+</text>
<text x="112.4" y="49.1">IN-</text>
<text x="113.2" y="51.7">V-</text>
<text x="135.5" y="49.2" transform="rotate(-90 135.5 49.2)">0.1u</text>
<text x="138" y="48.9" transform="rotate(-90 138 48.9)">C79</text>
<text x="63.9" y="58">0.1u</text>
<text x="64.1" y="55.5">C53</text>
<text x="102.4" y="54.2">IN+</text>
<text x="128.8" y="59.3">GND</text>
<text x="33.1" y="63.1">USB_C_Receptacle</text>
<text x="40.1" y="60.6">J15</text>
<text x="88.5" y="61.8" transform="rotate(-90 88.5 61.8)">5.1k</text>
<text x="91" y="61" transform="rotate(-90 91 61)">R6</text>
<text x="96.1" y="61.8" transform="rotate(-90 96.1 61.8)">5.1k</text>
<text x="98.7" y="61.6" transform="rotate(-90 98.7 61.6)">R12</text>
<text x="119.9" y="60.6">GND</text>
<text x="148.2" y="62.1" transform="rotate(-90 148.2 62.1)">100k</text>
<text x="150.7" y="61.6" transform="rotate(-90 150.7 61.6)">R16</text>
<text x="46" y="68.2">VBUS</text>
<text x="71.6" y="66.9">GND</text>
<text x="47.1" y="73.3">CC1</text>
<text x="47.1" y="75.8">CC2</text>
<text x="86.9" y="73.3">GND</text>
<text x="200.7" y="75.2">1.6k</text>
<text x="200.7" y="72.6">R11</text>
<text x="48" y="80.9">D-</text>
<text x="48" y="83.4">D-</text>
<text x="196.1" y="80.9">GND</text>
<text x="199.5" y="82.2">RID-</text>
<text x="48" y="86">D+</text>
<text x="48" y="88.5">D+</text>
<text x="116.5" y="88.5">+3V3_Alchitry</text>
<text x="45.6" y="93.6">RX1-</text>
<text x="112.8" y="94.8">VCC</text>
<text x="45.6" y="96.1">RX1+</text>
<text x="45.9" y="101.2">TX1-</text>
<text x="91.7" y="99.9">B0P</text>
<text x="112.8" y="99.9">A0P</text>
<text x="189.1" y="97.4">+1V0</text>
<text x="45.9" y="103.7">TX1+</text>
<text x="91.7" y="107.5">C0P</text>
<text x="91.7" y="102.5">B0N</text>
<text x="112.8" y="102.5">A0N</text>
<text x="141.6" y="106.3">C57</text>
<text x="196.9" y="107.6">Y1</text>
<text x="45.6" y="108.8">RX2-</text>
<text x="45.6" y="111.4">RX2+</text>
<text x="91.7" y="110.1">C0N</text>
<text x="141.3" y="108.8">0.1u</text>
<text x="180.9" y="111.4">C74</text>
<text x="181" y="108.8">18p</text>
<text x="195" y="110.2">30Meg</text>
<text x="45.9" y="119">TX2+</text>
<text x="45.9" y="116.4">TX2-</text>
<text x="91.7" y="117.7">B1N</text>
<text x="91.7" y="115.2">B1P</text>
<text x="112.8" y="117.7">A1N</text>
<text x="112.8" y="115.2">A1P</text>
<text x="180.9" y="119">C75</text>
<text x="181" y="116.4">18p</text>
<text x="45.8" y="124.1">SBU1</text>
<text x="91.7" y="125.3">C1N</text>
<text x="91.7" y="122.8">C1P</text>
<text x="111.6" y="122.8">OE_N</text>
<text x="141.3" y="121.5">0.1u</text>
<text x="141.6" y="124.1">C58</text>
<text x="175.8" y="121.5">GND</text>
<text x="185.9" y="121.5">GND</text>
<text x="35.2" y="127.3" transform="rotate(-90 35.2 127.3)">SHIELD</text>
<text x="42.8" y="127.3" transform="rotate(-90 42.8 127.3)">GND</text>
<text x="45.8" y="126.6">SBU2</text>
<text x="91.7" y="130.4">GND</text>
<text x="113" y="127.9">SEL</text>
<text x="140.6" y="128.8" transform="rotate(-90 140.6 128.8)">10k</text>
<text x="143.1" y="128.9" transform="rotate(-90 143.1 128.9)">R15</text>
<text x="143.2" y="129.1">+3V3_Alchitry</text>
<text x="91.7" y="132.9">GND</text>
<text x="91.7" y="135.5">GND</text>
<text x="110.3" y="135.5">RSVD1</text>
<text x="39.9" y="143.1">GND</text>
<text x="91.7" y="140.6">PAD</text>
<text x="110.3" y="140.6">RSVD2</text>
<text x="135.1" y="138">GND</text>
<text x="152.4" y="141.2">100n</text>
<text x="152.4" y="138.7">C66</text>
<text x="162.6" y="141.2">470n</text>
<text x="162.6" y="138.7">C69</text>
<text x="172.7" y="141.2">100n</text>
<text x="172.7" y="138.7">C72</text>
<text x="182.9" y="141.2">470n</text>
<text x="182.9" y="138.7">C73</text>
<text x="97.5" y="144.4">+3V3_Alchitry</text>
<text x="129.2" y="146.9">+3V3_Alchitry</text>
<text x="151.6" y="145.6">GND</text>
<text x="9.8" y="152">+3V3_Alchitry</text>
<text x="14" y="152.2">VCCIO</text>
<text x="84.3" y="152">GND</text>
<text x="98.7" y="154.3" transform="rotate(-90 98.7 154.3)">C56</text>
<text x="101.2" y="154.6" transform="rotate(-90 101.2 154.6)">0.1u</text>
<text x="19.1" y="159">R7</text>
<text x="19.1" y="161.5">10k</text>
<text x="36.5" y="157.1">+3V3_Alchitry</text>
<text x="138.4" y="159">100n</text>
<text x="138.4" y="156.4">C62</text>
<text x="148.6" y="159">470n</text>
<text x="148.6" y="156.4">C64</text>
<text x="158.8" y="159">100n</text>
<text x="158.8" y="156.4">C67</text>
<text x="168.9" y="159">470n</text>
<text x="168.9" y="156.4">C70</text>
<text x="102.1" y="162.2">GND</text>
<text x="129.2" y="167.2">+3V3_Alchitry</text>
<text x="133.9" y="166">GND</text>
<text x="249.4" y="164.7">GND</text>
<text x="45.7" y="169.1">R8</text>
<text x="45.7" y="171.7">10k</text>
<text x="54.5" y="177.4">+1V0</text>
<text x="86.3" y="177.4">+1V0</text>
<text x="138.4" y="179.3">100n</text>
<text x="138.4" y="176.8">C63</text>
<text x="148.6" y="179.3">470n</text>
<text x="148.6" y="176.8">C65</text>
<text x="158.8" y="179.3">100n</text>
<text x="158.8" y="176.8">C68</text>
<text x="168.9" y="179.3">470n</text>
<text x="168.9" y="176.8">C71</text>
<text x="59.7" y="185.7">C52</text>
<text x="69.9" y="185.7">C54</text>
<text x="80" y="185.7">C55</text>
<text x="101.6" y="185.7">C59</text>
<text x="111.8" y="185.7">C60</text>
<text x="121.9" y="185.7">C61</text>
<text x="59.7" y="188.2">6.8n</text>
<text x="69.9" y="188.2">100n</text>
<text x="80" y="188.2">1u</text>
<text x="101.6" y="188.2">100n</text>
<text x="111.8" y="188.2">6.8n</text>
<text x="121.9" y="188.2">100n</text>
<text x="133.9" y="186.3">GND</text>
<text x="55.1" y="195.2">GND</text>
<text x="86.9" y="195.2">GND</text>
</g>
<g font-size="1.8" fill="#009600">
<text x="248.6" y="27.5">+3V3_Alchitry</text>
<text x="57.1" y="115.2">TX2-</text>
</g>
<g font-size="1.8" fill="#a90000">
<text x="98.4" y="48">1</text>
<text x="98.4" y="50.5">2</text>
<text x="98.4" y="53.1">3</text>
<text x="118.7" y="48">4</text>
<text x="118.7" y="50.5">5</text>
<text x="53.4" y="67.1">A4</text>
<text x="53.3" y="74.7">B5</text>
<text x="53.4" y="72.1">A5</text>
<text x="53.3" y="82.3">B7</text>
<text x="53.4" y="79.8">A7</text>
<text x="53.3" y="87.4">B6</text>
<text x="53.4" y="84.8">A6</text>
<text x="52.7" y="92.5">B10</text>
<text x="52.7" y="95">B11</text>
<text x="118.7" y="93.7">6</text>
<text x="53.4" y="100.1">A3</text>
<text x="87.6" y="101.3">18</text>
<text x="87.6" y="98.8">19</text>
<text x="118.7" y="98.8">3</text>
<text x="118.7" y="101.3">4</text>
<text x="52.8" y="107.7">A10</text>
<text x="53.4" y="102.6">A2</text>
<text x="87.6" y="106.4">15</text>
<text x="52.8" y="110.2">A11</text>
<text x="87.6" y="109">14</text>
<text x="53.3" y="117.9">B2</text>
<text x="53.3" y="115.3">B3</text>
<text x="87.6" y="116.6">16</text>
<text x="87.6" y="114">17</text>
<text x="118.7" y="114">7</text>
<text x="118.7" y="116.6">8</text>
<text x="53.3" y="125.5">B8</text>
<text x="53.4" y="122.9">A8</text>
<text x="87.6" y="124.2">12</text>
<text x="87.6" y="121.7">13</text>
<text x="118.7" y="121.7">2</text>
<text x="34" y="130.9" transform="rotate(-90 34 130.9)">2</text>
<text x="87.6" y="131.8">11</text>
<text x="88.2" y="129.3">5</text>
<text x="118.7" y="126.7">9</text>
<text x="34" y="132.1" transform="rotate(-90 34 132.1)">S1</text>
<text x="41.7" y="132.1" transform="rotate(-90 41.7 132.1)">A1</text>
<text x="87.6" y="134.4">20</text>
<text x="118.7" y="134.4">1</text>
<text x="87.6" y="139.4">21</text>
<text x="118.1" y="139.4">10</text>
</g>
<g font-size="1.8" fill="#0000c2">
<text x="40.6" y="156">VCCIO</text>
<text x="29.2" y="178.8">WAKE_UP_N</text>
</g>
<g font-size="1.4" fill="#a90000">
<text x="242" y="23.9">3</text>
<text x="241.5" y="26.4">30</text>
<text x="241.5" y="29">33</text>
<text x="241.5" y="34">14</text>
<text x="241.5" y="31.5">48</text>
<text x="205.9" y="39.1">13</text>
<text x="205.9" y="41.7">15</text>
<text x="241.5" y="36.6">49</text>
<text x="241.5" y="39.1">59</text>
<text x="241.5" y="41.7">68</text>
<text x="205.9" y="46.7">10</text>
<text x="241.5" y="44.2">20</text>
<text x="241.5" y="46.7">24</text>
<text x="205.9" y="51.8">11</text>
<text x="241.5" y="49.3">38</text>
<text x="242" y="51.8">2</text>
<text x="205.9" y="54.4">12</text>
<text x="205.9" y="59.4">37</text>
<text x="241.5" y="54.4">28</text>
<text x="241.5" y="59.4">40</text>
<text x="205.9" y="64.5">23</text>
<text x="241.5" y="62">41</text>
<text x="241.5" y="64.5">42</text>
<text x="205.9" y="67.1">25</text>
<text x="241.5" y="67.1">43</text>
<text x="241.5" y="69.6">44</text>
<text x="205.9" y="72.1">27</text>
<text x="205.9" y="77.2">31</text>
<text x="241.5" y="72.1">45</text>
<text x="241.5" y="74.7">46</text>
<text x="241.5" y="77.2">47</text>
<text x="205.9" y="79.8">32</text>
<text x="205.9" y="82.3">34</text>
<text x="241.5" y="79.8">50</text>
<text x="241.5" y="82.3">51</text>
<text x="205.9" y="84.8">35</text>
<text x="205.9" y="89.9">58</text>
<text x="241.5" y="84.8">52</text>
<text x="241.5" y="87.4">53</text>
<text x="241.5" y="89.9">54</text>
<text x="206.4" y="95">8</text>
<text x="241.5" y="92.5">55</text>
<text x="241.5" y="95">56</text>
<text x="206.4" y="97.5">9</text>
<text x="241.5" y="97.5">57</text>
<text x="241.5" y="100.1">60</text>
<text x="205.9" y="107.7">21</text>
<text x="205.9" y="102.6">39</text>
<text x="241.5" y="102.6">61</text>
<text x="241.5" y="105.2">62</text>
<text x="241.5" y="107.7">63</text>
<text x="205.9" y="110.2">22</text>
<text x="241.5" y="110.2">64</text>
<text x="241.5" y="112.8">65</text>
<text x="205.9" y="115.3">17</text>
<text x="205.9" y="117.9">18</text>
<text x="241.5" y="115.3">66</text>
<text x="241.5" y="117.9">67</text>
<text x="205.9" y="122.9">16</text>
<text x="241.5" y="120.4">69</text>
<text x="241.5" y="122.9">70</text>
<text x="241.5" y="125.5">71</text>
<text x="241.5" y="128">72</text>
<text x="241.5" y="130.6">73</text>
<text x="241.5" y="133.1">74</text>
<text x="241.5" y="135.6">75</text>
<text x="241.5" y="138.2">76</text>
<text x="242" y="143.3">4</text>
<text x="242" y="145.8">5</text>
<text x="242" y="148.3">6</text>
<text x="242" y="156">1</text>
<text x="242" y="150.9">7</text>
<text x="241.5" y="158.5">26</text>
<text x="241.5" y="161">29</text>
<text x="241.5" y="163.6">36</text>
<text x="241.5" y="166.1">77</text>
</g>
<g font-size="1.4" fill="#006464">
<text x="232.4" y="27.4">VD10__1</text>
<text x="232.4" y="29.9">VD10__2</text>
<text x="234.9" y="24.9">VD10</text>
<text x="232.4" y="32.5">VD10__3</text>
<text x="234.3" y="35">VCCIO</text>
<text x="210.6" y="40.1">OE_N</text>
<text x="231.8" y="37.6">VCCIO__1</text>
<text x="231.8" y="40.1">VCCIO__2</text>
<text x="210.6" y="47.7">SIWU_N</text>
<text x="210.6" y="42.6">RESET_N</text>
<text x="231.4" y="47.7">VCC33__1</text>
<text x="231.8" y="42.6">VCCIO__3</text>
<text x="233.9" y="45.2">VCC33</text>
<text x="210.6" y="52.8">WR_N</text>
<text x="231.4" y="50.3">VCC33__2</text>
<text x="235" y="52.8">AVDD</text>
<text x="210.6" y="55.3">RD_N</text>
<text x="235" y="55.3">VDDA</text>
<text x="210.6" y="65.5">DP</text>
<text x="210.6" y="60.4">VBUS</text>
<text x="233.5" y="60.4">DATA_0</text>
<text x="233.5" y="63">DATA_1</text>
<text x="233.5" y="65.5">DATA_2</text>
<text x="210.6" y="68">DM</text>
<text x="233.5" y="68">DATA_3</text>
<text x="233.5" y="70.6">DATA_4</text>
<text x="210.6" y="73.1">RREF</text>
<text x="233.5" y="73.1">DATA_5</text>
<text x="233.5" y="75.7">DATA_6</text>
<text x="210.6" y="78.2">T0DN</text>
<text x="210.6" y="80.7">T0DP</text>
<text x="210.6" y="83.3">RIDN</text>
<text x="233.5" y="78.2">DATA_7</text>
<text x="233.5" y="80.7">DATA_8</text>
<text x="233.5" y="83.3">DATA_9</text>
<text x="210.6" y="85.8">RIDP</text>
<text x="232.5" y="85.8">DATA_10</text>
<text x="232.5" y="88.4">DATA_11</text>
<text x="210.6" y="90.9">CLK</text>
<text x="210.6" y="96">TXE_N</text>
<text x="232.5" y="90.9">DATA_12</text>
<text x="232.5" y="93.4">DATA_13</text>
<text x="232.5" y="96">DATA_14</text>
<text x="210.6" y="98.5">RXF_N</text>
<text x="232.5" y="98.5">DATA_15</text>
<text x="232.5" y="101.1">DATA_16</text>
<text x="210.6" y="103.6">DV10</text>
<text x="232.5" y="103.6">DATA_17</text>
<text x="232.5" y="106.1">DATA_18</text>
<text x="210.6" y="108.7">XI</text>
<text x="210.6" y="111.2">XO</text>
<text x="232.5" y="108.7">DATA_19</text>
<text x="232.5" y="111.2">DATA_20</text>
<text x="232.5" y="113.8">DATA_21</text>
<text x="210.6" y="116.3">GPIO0</text>
<text x="210.6" y="118.8">GPIO1</text>
<text x="232.5" y="116.3">DATA_22</text>
<text x="232.5" y="118.8">DATA_23</text>
<text x="210.6" y="123.9">WAKEUP_N</text>
<text x="232.5" y="121.4">DATA_24</text>
<text x="232.5" y="123.9">DATA_25</text>
<text x="232.5" y="126.5">DATA_26</text>
<text x="232.5" y="129">DATA_27</text>
<text x="232.5" y="131.5">DATA_28</text>
<text x="232.5" y="134.1">DATA_29</text>
<text x="232.5" y="136.6">DATA_30</text>
<text x="232.5" y="139.2">DATA_31</text>
<text x="235.1" y="144.2">BE_0</text>
<text x="235.1" y="146.8">BE_1</text>
<text x="235.1" y="149.3">BE_2</text>
<text x="235.1" y="151.9">BE_3</text>
<text x="233.1" y="159.5">GND__1</text>
<text x="235.7" y="156.9">GND</text>
<text x="233.1" y="162">GND__2</text>
<text x="233.1" y="164.6">GND__3</text>
<text x="235.9" y="167.1">EXP</text>
</g>
<g font-size="1.1" fill="#a90000">
<text x="191.5" y="107.8" transform="rotate(-90 191.5 107.8)">3</text>
<text x="189" y="109">4</text>
<text x="191.5" y="111.6" transform="rotate(-90 191.5 111.6)">1</text>
<text x="193.5" y="109">2</text>
</g>
</svg>
